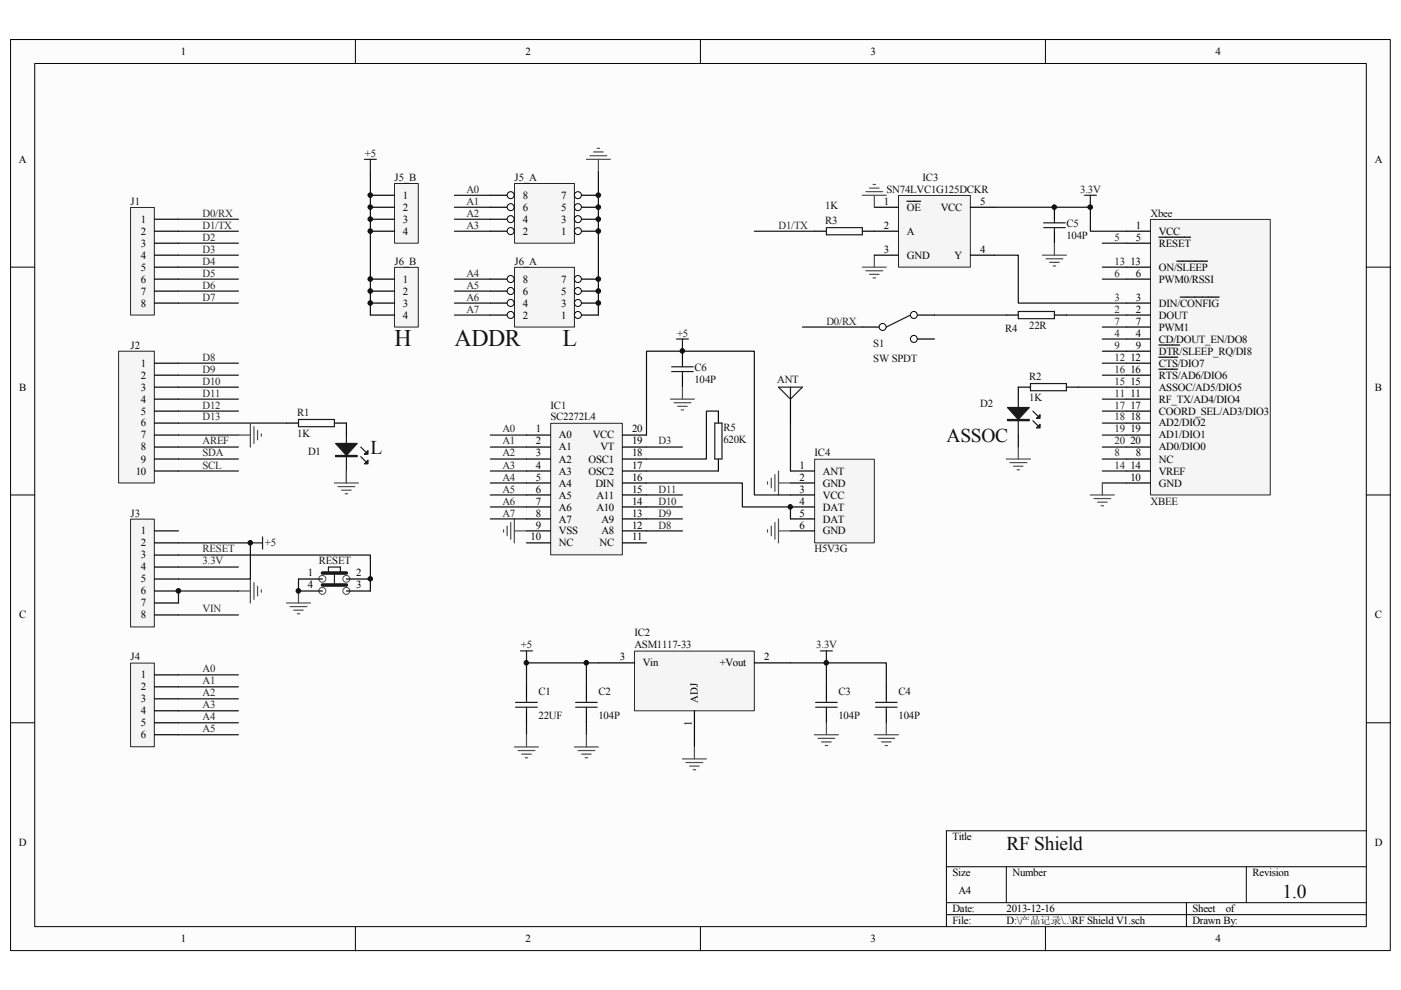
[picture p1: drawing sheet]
<svg xmlns="http://www.w3.org/2000/svg" width="297mm" height="210mm" viewBox="0 0 297 210" stroke-linecap="round" stroke-linejoin="round" font-family="sans-serif">
<path d="M2.3 8.4h292.5v193.1h-292.5z" fill="#fcfcfc"/>
<path d="M2.2 8.4h292.6v193.1h-292.6z" fill="none" stroke="#000" stroke-width=".21"/>
<path d="M7.4 13.5h282.3v183h-282.3z" fill="#fcfcfc"/>
<g fill="none" stroke="#000" stroke-width=".21">
<path d="M7.4 13.5h282.3v183h-282.3zM75.3 8.3v5.1M148.5 8.3v5.1M221.7 8.3v5.1M2.2 56.6h5.1M289.7 56.6h5.1M2.2 104.9h5.1M289.7 104.9h5.1M2.2 153.2h5.1M289.7 153.2h5.1M289.7 176.1h-89v20.4M75.3 196.5v5.1"/>
<path d="M148.5 196.5v5.1M200.7 183.8h89M200.7 191.4h89M200.7 193.9h89M213.4 183.8v7.6M221.7 196.5v5.1M251.5 191.4v5.1M264.2 183.8v7.6"/>
</g>
<path d="M134.6 138.1h25.3v12.6h-25.3z" fill="#f5f5f5"/>
<path d="M134.5 138h25.4v12.7h-25.4z" fill="none" stroke="#262626" stroke-width=".21"/>
<path d="M111.6 145.6v2.6M111.6 150.7v2.5M124.3 145.6v2.6M124.3 150.7v2.5M126.9 140.5h7.6M147.2 150.7v7.7M159.9 140.5h7.7M175.2 145.6v2.6M175.2 150.7v2.5" fill="none" stroke="#000" stroke-width=".25"/>
<path d="M124.3 140.5v5.1M126.9 140.5h-15.3v5.1M175.2 140.5v5.1" fill="none" stroke="#0e0e0e" stroke-width=".25"/>
<g fill="none" stroke="#1c1c1c" stroke-width=".25">
<path d="M110.4 138h2.5M111.6 138v2.5M173.9 138h2.6M175.2 138v2.5M109.3 149.9h4.6M109.3 148.9h4.6M111.6 148.2v.7M111.6 149.9v.8M122 149.9h4.6M122 148.9h4.6M124.3 148.2v.7M124.3 149.9v.8"/>
<path d="M172.9 149.9h4.6M172.9 148.9h4.6M175.2 148.2v.7M175.2 149.9v.8"/>
</g>
<g fill="none" stroke="#4c4c4c" stroke-width=".25">
<path d="M60.7 127.8h5.1M61.5 128.6h3.6M62.3 129.4h2M63 130.1h.5M63.3 125.3v2.5M147.2 158.4v2.5M172.7 155.8h5.1M173.4 156.5h3.6M174.2 157.3h2M175 158.1h.5M175.2 153.2v2.6M144.7 160.9h5.1"/>
<path d="M145.5 161.7h3.5M146.2 162.4h2M147 163.2h.5"/>
</g>
<path d="M244 46.6h25.3v58.3h-25.3z" fill="#f5f5f5"/>
<path d="M243.9 46.5h25.4v58.4h-25.4z" fill="none" stroke="#262626" stroke-width=".21"/>
<g fill="none" stroke="#000" stroke-width=".25">
<path d="M172.7 49h2.5M182.8 49h2.6M238.8 49h5.1M238.8 51.6h5.1M238.8 59.2h5.1M238.8 56.6h5.1M245.7 50.3h6.7M249.5 55.4h6.5M213.4 66.8h2.5M223.6 66.8h2.5M238.8 66.8h5.1M238.8 64.3h5.1"/>
<path d="M238.8 71.9h5.1M238.8 74.5h5.1M238.8 77h5.1M238.8 79.5h5.1M238.8 69.3h5.1M245.7 73.2h4.4M245.7 75.7h4M245.7 78.3h4M250.2 63h8.3M215.9 92.2v2.6M218.5 82.1h-2.6v2.5M226.1 82.1h2.5"/>
<path d="M238.8 82.1h5.1M238.8 84.6h5.1M238.8 87.2h5.1M238.8 89.7h5.1M238.8 92.2h5.1M238.8 94.8h5.1M238.8 99.9h5.1M238.8 97.3h5.1M238.8 102.4h5.1"/>
</g>
<g fill="none" stroke="#0e0e0e" stroke-width=".25">
<path d="M233.7 51.6h5.1M233.7 56.6h5.1M233.7 59.2h5.1M226.1 66.8h12.7M233.7 79.5h5.1M233.7 69.3h5.1M233.7 71.9h5.1M233.7 74.5h5.1M233.7 77h5.1M228.6 82.1h10.2M233.7 84.6h5.1M233.7 87.2h5.1"/>
<path d="M233.7 89.7h5.1M233.7 92.2h5.1M233.7 94.8h5.1M233.7 97.3h5.1M233.7 99.9h5.1M233.7 102.4h5.1"/>
</g>
<path d="M175.2 48.3h7.6v1.5h-7.6zM215.9 66h7.7v1.6h-7.7zM215.9 84.6v7.6M218.5 81.3h7.6v1.5h-7.6zM219 89.2l1 1M219 87.2l1 1" fill="none" stroke="#1c1c1c" stroke-width=".25"/>
<path d="M213.6 86.4h4.6l-2.3 2.5z" fill="#1c1c1c"/>
<path d="M213.6 86.4h4.6l-2.3 2.5zM213.6 88.9h4.6v.3h-4.6zM213.6 89.1h4.6" fill="none" stroke="#1c1c1c" stroke-width=".25"/>
<path d="M220.5 90v.7h-.8z" fill="#1c1c1c"/>
<path d="M220.5 90v.7h-.8z" fill="none" stroke="#1c1c1c" stroke-width=".25"/>
<path d="M220.5 87.9v.8h-.8z" fill="#1c1c1c"/>
<path d="M229.9 41.4h2.5M231.2 41.4v2.5M220.5 87.9v.8h-.8z" fill="none" stroke="#1c1c1c" stroke-width=".25"/>
<g fill="none" stroke="#4c4c4c" stroke-width=".25">
<path d="M182.8 56.6h5.1M183.6 57.4h3.6M184.4 58.2h2M185.1 58.9h.5M185.4 54.1v2.5M213.4 97.3h5.1M214.1 98.1h3.6M214.9 98.8h2M215.6 99.6h.6M215.9 94.8v2.5M231.2 104.9h5.1M231.9 105.7h3.6"/>
<path d="M232.7 106.5h2M233.5 107.2h.5M233.7 102.4v2.5"/>
</g>
<path d="M159.9 49h12.8M198.1 66.8h15.3" fill="none" stroke="#0e0e0e" stroke-width=".25"/>
<path d="M27.7 44h5v22.8h-5z" fill="#f5f5f5"/>
<path d="M27.7 44h5v22.8h-5z" fill="none" stroke="#262626" stroke-width=".21"/>
<path d="M32.8 46.5h5M32.8 49h5M32.8 51.6h5M32.8 54.1h5M32.8 56.6h5M32.8 59.2h5M32.8 61.7h5M32.8 64.3h5" fill="none" stroke="#000" stroke-width=".25"/>
<path d="M25.2 74.5h7.5v27.9h-7.5z" fill="#f5f5f5"/>
<path d="M25.1 74.5h7.6v27.9h-7.6z" fill="none" stroke="#262626" stroke-width=".21"/>
<path d="M32.8 77h5M32.8 79.5h5M32.8 82.1h5M32.8 84.6h5M32.8 87.2h5M32.8 89.7h5M32.8 92.2h5M32.8 94.8h5M32.8 97.3h5M32.8 99.9h5" fill="none" stroke="#000" stroke-width=".25"/>
<path d="M27.7 140.6h5v17.7h-5z" fill="#f5f5f5"/>
<path d="M27.7 140.6h5v17.7h-5z" fill="none" stroke="#262626" stroke-width=".21"/>
<path d="M32.8 143.1h5M32.8 145.6h5M32.8 148.2h5M32.8 150.7h5M32.8 153.2h5M32.8 155.8h5" fill="none" stroke="#000" stroke-width=".25"/>
<path d="M27.7 110.1h5v22.8h-5z" fill="#f5f5f5"/>
<path d="M27.7 110.1h5v22.8h-5z" fill="none" stroke="#262626" stroke-width=".21"/>
<g fill="none" stroke="#000" stroke-width=".25">
<path d="M32.8 112.6h5M32.8 115.1h5M32.8 117.7h5M32.8 120.2h5M32.8 122.8h5M32.8 125.3h5M32.8 127.8h5M32.8 130.4h5M63.3 122.8h5.1M63.3 125.3h5.1M73.4 122.8h5.1M73.4 125.3h5.1"/>
<path d="M187.9 145.6v2.6M187.9 150.7v2.5"/>
</g>
<g fill="none" stroke="#0e0e0e" stroke-width=".25">
<path d="M37.8 46.5h12.7M37.8 49h12.7M37.8 51.6h12.7M37.8 54.1h12.7M37.8 56.6h12.7M37.8 59.2h12.7M37.8 61.7h12.7M37.8 64.3h12.7M37.8 77h12.7M37.8 79.5h12.7M37.8 82.1h12.7M37.8 84.6h12.7"/>
<path d="M37.8 87.2h12.7M37.8 89.7h22.9M37.8 92.2h12.7M37.8 97.3h12.7M37.8 99.9h12.7M37.8 120.2h12.7M37.8 130.4h12.7M63.3 122.8v2.5M37.8 143.1h12.7M37.8 145.6h12.7M37.8 148.2h12.7M37.8 150.7h12.7"/>
<path d="M37.8 153.2h12.7M37.8 155.8h12.7M111.6 153.2v2.6M124.3 153.2v2.6M167.6 140.5h20.3v5.1"/>
</g>
<path d="M53.1 115.1h2.6M55.7 113.8v2.6M69.6 121.5v-1.3h2.6v1.3M70.9 121.5v2.5M185.6 149.9h4.6M185.6 148.9h4.6M187.9 148.2v.7M187.9 149.9v.8" fill="none" stroke="#1c1c1c" stroke-width=".25"/>
<g fill="none" stroke="#4c4c4c" stroke-width=".25">
<path d="M50.5 92.2h2.6M53.1 89.7v5.1M53.8 90.5v3.5M54.6 91.2v2.1M55.4 92v.5M50.5 125.3h2.6M53.1 122.8v5M53.8 123.5v3.6M54.6 124.3v2M55.4 125.1v.5M109 158.4h5.2M109.9 159.1h3.5"/>
<path d="M110.6 159.9h2M111.6 155.8v2.6M121.8 158.4h5.1M122.6 159.1h3.5M123.3 159.9h2M124.3 155.8v2.6M185.4 155.8h5.1M186.1 156.5h3.6M186.9 157.3h2M187.7 158.1h.5M187.9 153.2v2.6M111.4 160.7h.5"/>
<path d="M124.1 160.7h.5"/>
</g>
<g fill="none" stroke="#4c4c4c" stroke-width=".21">
<circle cx="68.3" cy="125.3" r=".74"/>
<circle cx="68.3" cy="122.7" r=".74"/>
<circle cx="73.4" cy="125.3" r=".74"/>
<circle cx="73.4" cy="122.7" r=".73"/>
</g>
<path d="M68.4 121.5h5M68.4 124h5" fill="none" stroke="#1c1c1c" stroke-width=".76"/>
<path d="M190.5 41.5h15.2v15.1h-15.2z" fill="#f5f5f5"/>
<path d="M190.5 41.4h15.2v15.2h-15.2z" fill="none" stroke="#262626" stroke-width=".21"/>
<path d="M185.4 43.9h5.1M185.4 49h5.1M185.4 54.1h5.1M192.3 42.7h2.9M205.7 43.9h5.1M205.7 54.1h5.1M223.6 43.9v2.6M223.6 49v2.6M60.7 89.7h2.6M70.9 89.7h2.5v2.5M73.4 99.9v2.5" fill="none" stroke="#000" stroke-width=".25"/>
<path d="M184.4 39.9h2M185.1 39.1h.5M182.8 41.4h5.1M183.6 40.6h3.6M185.4 41.4v2.5M221 54.1h5.1M221.8 54.9h3.5M222.5 55.6h2.1M223.3 56.4h.5M223.6 51.6v2.5" fill="none" stroke="#4c4c4c" stroke-width=".25"/>
<path d="M221.3 48.3h4.5M221.3 47.2h4.5M223.6 46.5v.7M223.6 48.3v.7M63.3 88.9h7.6v1.6h-7.6zM73.4 92.2v7.7M76.5 96.8l1 1M76.5 94.8l1 1" fill="none" stroke="#1c1c1c" stroke-width=".25"/>
<path d="M210.8 43.9h20.4v5.1h7.6M210.8 54.1h5.1v10.2h22.9M37.8 94.8h12.7M37.8 115.1h15.3v7.7h-15.3M37.8 117.7h40.7v7.6M50.5 125.3h-12.7v2.5" fill="none" stroke="#0e0e0e" stroke-width=".25"/>
<path d="M71.2 94h4.5l-2.3 2.6z" fill="#1c1c1c"/>
<path d="M71.2 94h4.5l-2.3 2.6zM71.2 96.6h4.5v.2h-4.5zM71.2 96.7h4.5" fill="none" stroke="#1c1c1c" stroke-width=".25"/>
<path d="M78 97.6v.7h-.7z" fill="#1c1c1c"/>
<path d="M78 97.6v.7h-.7z" fill="none" stroke="#1c1c1c" stroke-width=".25"/>
<path d="M78 95.5v.8h-.7z" fill="#1c1c1c"/>
<path d="M78 95.5v.8h-.7z" fill="none" stroke="#1c1c1c" stroke-width=".25"/>
<path d="M73.4 99.9v2.5M70.9 102.4h5.1M71.7 103.2h3.5M72.4 103.9h2.1M73.2 104.7h.5" fill="none" stroke="#4c4c4c" stroke-width=".25"/>
<path d="M116.8 89.8h15.1v27.8h-15.1z" fill="#f5f5f5"/>
<path d="M116.8 89.7h15.1v27.9h-15.1z" fill="none" stroke="#262626" stroke-width=".21"/>
<g fill="none" stroke="#000" stroke-width=".25">
<path d="M111.6 92.2h5.1M111.6 94.8h5.1M111.6 97.3h5.1M111.6 99.9h5.1M131.9 92.2h5.2M131.9 94.8h5.2M131.9 97.3h5.2M131.9 99.9h5.2M111.6 102.4h5.1M111.6 104.9h5.1M111.6 107.5h5.1M111.6 110h5.1"/>
<path d="M111.6 112.6h5.1M111.6 115.1h5.1M131.9 102.4h5.2M131.9 104.9h5.2M131.9 107.5h5.2M131.9 110h5.2M131.9 112.6h5.2M131.9 115.1h5.2"/>
</g>
<path d="M172.8 97.4h12.6v17.7h-12.6z" fill="#f5f5f5"/>
<path d="M172.7 97.4h12.7v17.7h-12.7z" fill="none" stroke="#262626" stroke-width=".21"/>
<path d="M152.3 87.2v2.5M152.3 97.3v2.6M167.6 99.9h5.1M167.6 84.6v5.1M167.6 102.4h5.1M167.6 104.9h5.1M167.6 107.5h5.1M167.6 110h5.1M167.6 112.6h5.1" fill="none" stroke="#000" stroke-width=".25"/>
<path d="M137.1 92.2v-17.7h22.8v30.4h7.7M137.1 99.9h15.2M137.1 94.8h7.6M152.3 87.2h-2.5v10.1h-12.7M167.6 89.7v10.2M137.1 102.4h20.3v5.1h10.2v2.5M137.1 104.9h7.6M137.1 107.5h7.6M137.1 110h7.6M137.1 112.6h7.6" fill="none" stroke="#0e0e0e" stroke-width=".25"/>
<path d="M143.4 71.9h2.6M144.7 71.9v2.6M151.5 89.7h1.6v7.6h-1.6zM165.1 82.1h5l-2.5 2.5zM167.6 82.1v2.5" fill="none" stroke="#1c1c1c" stroke-width=".25"/>
<g fill="none" stroke="#4c4c4c" stroke-width=".25">
<path d="M165.1 99.9v5M106.8 112.3v.5M107.5 111.5v2.1M108.3 110.8v3.5M109 112.6h2.6M109 110v5.1M162.7 102.2v.5M162.7 112.3v.5M163.5 101.4v2M163.5 111.5v2.1M164.3 100.6v3.6M164.3 110.8v3.5"/>
<path d="M165.1 110v5.1M165.1 102.4h2.5M165.1 112.6h2.5"/>
</g>
<path d="M109.1 56.7h12.7v12.6h-12.7z" fill="#f5f5f5"/>
<path d="M109.1 56.7h12.7v12.6h-12.7z" fill="none" stroke="#262626" stroke-width=".21"/>
<path d="M121.8 66.8h5.1" fill="none" stroke="#000" stroke-width=".25"/>
<circle cx="122.5" cy="66.8" r=".74" fill="#fcfcfc"/>
<circle cx="122.5" cy="66.8" r=".74" fill="none" stroke="#000" stroke-width=".21"/>
<path d="M104 66.8h5" fill="none" stroke="#000" stroke-width=".25"/>
<circle cx="108.3" cy="66.8" r=".74" fill="#fcfcfc"/>
<circle cx="108.3" cy="66.8" r=".74" fill="none" stroke="#000" stroke-width=".21"/>
<path d="M121.8 64.3h5.1" fill="none" stroke="#000" stroke-width=".25"/>
<circle cx="122.5" cy="64.2" r=".74" fill="#fcfcfc"/>
<circle cx="122.5" cy="64.2" r=".74" fill="none" stroke="#000" stroke-width=".21"/>
<path d="M104 64.3h5" fill="none" stroke="#000" stroke-width=".25"/>
<circle cx="108.3" cy="64.2" r=".74" fill="#fcfcfc"/>
<circle cx="108.3" cy="64.2" r=".74" fill="none" stroke="#000" stroke-width=".21"/>
<path d="M121.8 61.7h5.1" fill="none" stroke="#000" stroke-width=".25"/>
<circle cx="122.5" cy="61.7" r=".74" fill="#fcfcfc"/>
<circle cx="122.5" cy="61.7" r=".74" fill="none" stroke="#000" stroke-width=".21"/>
<path d="M104 61.7h5" fill="none" stroke="#000" stroke-width=".25"/>
<circle cx="108.3" cy="61.7" r=".74" fill="#fcfcfc"/>
<circle cx="108.3" cy="61.7" r=".74" fill="none" stroke="#000" stroke-width=".21"/>
<path d="M121.8 59.2h5.1" fill="none" stroke="#000" stroke-width=".25"/>
<circle cx="122.5" cy="59.2" r=".74" fill="#fcfcfc"/>
<circle cx="122.5" cy="59.2" r=".74" fill="none" stroke="#000" stroke-width=".21"/>
<path d="M104 59.2h5" fill="none" stroke="#000" stroke-width=".25"/>
<circle cx="108.3" cy="59.2" r=".74" fill="#fcfcfc"/>
<circle cx="108.3" cy="59.2" r=".74" fill="none" stroke="#000" stroke-width=".21"/>
<path d="M83.7 56.7h5v12.6h-5z" fill="#f5f5f5"/>
<path d="M83.6 56.7h5.1v12.6h-5.1z" fill="none" stroke="#262626" stroke-width=".21"/>
<path d="M78.5 59.2h5.1M78.5 61.7h5.1M78.5 64.3h5.1M78.5 66.8h5.1" fill="none" stroke="#000" stroke-width=".25"/>
<path d="M109.1 38.9h12.7v12.7h-12.7z" fill="#f5f5f5"/>
<path d="M109.1 38.9h12.7v12.7h-12.7z" fill="none" stroke="#262626" stroke-width=".21"/>
<path d="M121.8 49h5.1" fill="none" stroke="#000" stroke-width=".25"/>
<circle cx="122.5" cy="49" r=".74" fill="#fcfcfc"/>
<circle cx="122.5" cy="49" r=".74" fill="none" stroke="#000" stroke-width=".21"/>
<path d="M104 49h5" fill="none" stroke="#000" stroke-width=".25"/>
<circle cx="108.3" cy="49" r=".74" fill="#fcfcfc"/>
<circle cx="108.3" cy="49" r=".74" fill="none" stroke="#000" stroke-width=".21"/>
<path d="M121.8 46.5h5.1" fill="none" stroke="#000" stroke-width=".25"/>
<circle cx="122.5" cy="46.5" r=".74" fill="#fcfcfc"/>
<circle cx="122.5" cy="46.5" r=".74" fill="none" stroke="#000" stroke-width=".21"/>
<path d="M104 46.5h5" fill="none" stroke="#000" stroke-width=".25"/>
<circle cx="108.3" cy="46.5" r=".74" fill="#fcfcfc"/>
<circle cx="108.3" cy="46.5" r=".74" fill="none" stroke="#000" stroke-width=".21"/>
<path d="M121.8 43.9h5.1" fill="none" stroke="#000" stroke-width=".25"/>
<circle cx="122.5" cy="43.9" r=".74" fill="#fcfcfc"/>
<circle cx="122.5" cy="43.9" r=".74" fill="none" stroke="#000" stroke-width=".21"/>
<path d="M104 43.9h5" fill="none" stroke="#000" stroke-width=".25"/>
<circle cx="108.3" cy="43.9" r=".74" fill="#fcfcfc"/>
<circle cx="108.3" cy="43.9" r=".74" fill="none" stroke="#000" stroke-width=".21"/>
<path d="M121.8 41.4h5.1" fill="none" stroke="#000" stroke-width=".25"/>
<circle cx="122.5" cy="41.4" r=".74" fill="#fcfcfc"/>
<circle cx="122.5" cy="41.4" r=".74" fill="none" stroke="#000" stroke-width=".21"/>
<path d="M104 41.4h5" fill="none" stroke="#000" stroke-width=".25"/>
<circle cx="108.3" cy="41.4" r=".74" fill="#fcfcfc"/>
<circle cx="108.3" cy="41.4" r=".74" fill="none" stroke="#000" stroke-width=".21"/>
<path d="M83.7 38.9h5v12.7h-5z" fill="#f5f5f5"/>
<path d="M83.6 38.9h5.1v12.7h-5.1z" fill="none" stroke="#262626" stroke-width=".21"/>
<path d="M78.5 41.4h5.1M78.5 43.9h5.1M78.5 46.5h5.1M78.5 49h5.1M144.7 74.5v2.5M144.7 79.5v2.6M182.8 69.3h5.1" fill="none" stroke="#000" stroke-width=".25"/>
<g fill="none" stroke="#0e0e0e" stroke-width=".25">
<path d="M78.5 36.3v30.5M126.9 36.3v30.5M96.3 41.4h7.7M96.3 43.9h7.7M96.3 46.5h7.7M96.3 49h7.7M96.3 59.2h7.7M96.3 61.7h7.7M96.3 64.3h7.7M96.3 66.8h7.7M104 92.2h7.6M104 94.8h7.6"/>
<path d="M104 97.3h7.6M104 99.9h7.6M104 102.4h7.6M104 104.9h7.6M104 107.5h7.6M104 110h7.6"/>
</g>
<path d="M124.3 33.8h5.1M125.1 33h3.5M125.9 32.2h2M126.6 31.5h.5M126.9 33.8v2.5M142.2 84.6h5M142.9 85.4h3.6M143.7 86.1h2M144.4 86.9h.5M144.7 82.1v2.5" fill="none" stroke="#4c4c4c" stroke-width=".25"/>
<path d="M77.3 33.8h2.5M78.5 33.8v2.5M142.4 78.8h4.6M142.4 77.8h4.6M144.7 77v.8M144.7 78.8v.7" fill="none" stroke="#1c1c1c" stroke-width=".25"/>
<circle cx="187.1" cy="69.3" r=".74" fill="#fcfcfc"/>
<circle cx="187.1" cy="69.3" r=".74" fill="none" stroke="#000" stroke-width=".21"/>
<path d="M193 66.8h5.1" fill="none" stroke="#000" stroke-width=".25"/>
<circle cx="193.7" cy="66.8" r=".73" fill="#fcfcfc"/>
<circle cx="193.7" cy="66.8" r=".73" fill="none" stroke="#000" stroke-width=".21"/>
<path d="M193 71.9h5.1" fill="none" stroke="#000" stroke-width=".25"/>
<circle cx="193.7" cy="71.9" r=".73" fill="#fcfcfc"/>
<circle cx="193.7" cy="71.9" r=".73" fill="none" stroke="#000" stroke-width=".21"/>
<path d="M193 66.8l-5.1 2.5" fill="none" stroke="#1c1c1c" stroke-width=".25"/>
<path d="M170.1 69.3h12.7" fill="none" stroke="#0e0e0e" stroke-width=".25"/>
<circle cx="37.8" cy="125.3" r=".49" fill="#0e0e0e"/>
<circle cx="37.8" cy="125.3" r=".49" fill="none" stroke="#0e0e0e" stroke-width=".21"/>
<circle cx="53.1" cy="115.1" r=".48" fill="#0e0e0e"/>
<circle cx="53.1" cy="115.1" r=".48" fill="none" stroke="#0e0e0e" stroke-width=".21"/>
<circle cx="63.3" cy="125.3" r=".49" fill="#0e0e0e"/>
<circle cx="63.3" cy="125.3" r=".49" fill="none" stroke="#0e0e0e" stroke-width=".21"/>
<circle cx="78.5" cy="122.7" r=".48" fill="#0e0e0e"/>
<circle cx="78.5" cy="122.7" r=".48" fill="none" stroke="#0e0e0e" stroke-width=".21"/>
<circle cx="78.5" cy="64.2" r=".49" fill="#0e0e0e"/>
<circle cx="78.5" cy="64.2" r=".49" fill="none" stroke="#0e0e0e" stroke-width=".21"/>
<circle cx="78.5" cy="61.7" r=".49" fill="#0e0e0e"/>
<circle cx="78.5" cy="61.7" r=".49" fill="none" stroke="#0e0e0e" stroke-width=".21"/>
<circle cx="78.5" cy="59.2" r=".49" fill="#0e0e0e"/>
<circle cx="78.5" cy="59.2" r=".49" fill="none" stroke="#0e0e0e" stroke-width=".21"/>
<circle cx="78.5" cy="49" r=".49" fill="#0e0e0e"/>
<circle cx="78.5" cy="49" r=".49" fill="none" stroke="#0e0e0e" stroke-width=".21"/>
<circle cx="78.5" cy="46.5" r=".49" fill="#0e0e0e"/>
<circle cx="78.5" cy="46.5" r=".49" fill="none" stroke="#0e0e0e" stroke-width=".21"/>
<circle cx="78.5" cy="43.9" r=".48" fill="#0e0e0e"/>
<circle cx="78.5" cy="43.9" r=".48" fill="none" stroke="#0e0e0e" stroke-width=".21"/>
<circle cx="78.5" cy="41.4" r=".48" fill="#0e0e0e"/>
<circle cx="78.5" cy="41.4" r=".48" fill="none" stroke="#0e0e0e" stroke-width=".21"/>
<circle cx="111.6" cy="140.5" r=".48" fill="#0e0e0e"/>
<circle cx="111.6" cy="140.5" r=".48" fill="none" stroke="#0e0e0e" stroke-width=".21"/>
<circle cx="124.3" cy="140.5" r=".49" fill="#0e0e0e"/>
<circle cx="124.3" cy="140.5" r=".49" fill="none" stroke="#0e0e0e" stroke-width=".21"/>
<circle cx="126.8" cy="64.2" r=".49" fill="#0e0e0e"/>
<circle cx="126.8" cy="64.2" r=".49" fill="none" stroke="#0e0e0e" stroke-width=".21"/>
<circle cx="126.8" cy="61.7" r=".49" fill="#0e0e0e"/>
<circle cx="126.8" cy="61.7" r=".49" fill="none" stroke="#0e0e0e" stroke-width=".21"/>
<circle cx="126.8" cy="59.2" r=".49" fill="#0e0e0e"/>
<circle cx="126.8" cy="59.2" r=".49" fill="none" stroke="#0e0e0e" stroke-width=".21"/>
<circle cx="126.8" cy="49" r=".49" fill="#0e0e0e"/>
<circle cx="126.8" cy="49" r=".49" fill="none" stroke="#0e0e0e" stroke-width=".21"/>
<circle cx="126.8" cy="46.5" r=".49" fill="#0e0e0e"/>
<circle cx="126.8" cy="46.5" r=".49" fill="none" stroke="#0e0e0e" stroke-width=".21"/>
<circle cx="126.9" cy="43.9" r=".48" fill="#0e0e0e"/>
<circle cx="126.9" cy="43.9" r=".48" fill="none" stroke="#0e0e0e" stroke-width=".21"/>
<circle cx="126.9" cy="41.4" r=".48" fill="#0e0e0e"/>
<circle cx="126.9" cy="41.4" r=".48" fill="none" stroke="#0e0e0e" stroke-width=".21"/>
<circle cx="144.7" cy="74.4" r=".49" fill="#0e0e0e"/>
<circle cx="144.7" cy="74.4" r=".49" fill="none" stroke="#0e0e0e" stroke-width=".21"/>
<circle cx="167.5" cy="107.5" r=".48" fill="#0e0e0e"/>
<circle cx="167.5" cy="107.5" r=".48" fill="none" stroke="#0e0e0e" stroke-width=".21"/>
<circle cx="175.2" cy="140.5" r=".49" fill="#0e0e0e"/>
<circle cx="175.2" cy="140.5" r=".49" fill="none" stroke="#0e0e0e" stroke-width=".21"/>
<circle cx="223.5" cy="43.9" r=".49" fill="#0e0e0e"/>
<circle cx="223.5" cy="43.9" r=".49" fill="none" stroke="#0e0e0e" stroke-width=".21"/>
<circle cx="231.2" cy="43.9" r=".49" fill="#0e0e0e"/>
<circle cx="231.2" cy="43.9" r=".49" fill="none" stroke="#0e0e0e" stroke-width=".21"/>
<g font-size="5.1" fill="#151515">
<text x="83.6" y="73.3">H</text>
<text x="96.4" y="73.3">ADDR</text>
<text x="119.2" y="73.3">L</text>
</g>
<g font-size="4.1" fill="#0e0e0e">
<text x="200.7" y="93.8">ASSOC</text>
<text x="78.6" y="96.4">L</text>
<text x="213.4" y="180.3">RF Shield</text>
<text x="271.9" y="190.5">1.0</text>
</g>
<g font-size="2.3">
<text x="38.3" y="11.6">1</text>
<text x="111.4" y="11.6">2</text>
<text x="184.6" y="11.6">3</text>
<text x="257.7" y="11.6">4</text>
<text x="4" y="34.5">A</text>
<text x="291.5" y="34.5">A</text>
<text x="29.9" y="47.2">1</text>
<text x="85.4" y="42.1">1</text>
<text x="85.4" y="44.7">2</text>
<text x="85.4" y="47.2">3</text>
<text x="110.9" y="47.2">4</text>
<text x="110.9" y="44.7">6</text>
<text x="110.9" y="42.1">8</text>
<text x="119" y="47.2">3</text>
<text x="119" y="44.7">5</text>
<text x="119" y="42.1">7</text>
<text x="187.4" y="43.4">1</text>
<text x="192.3" y="44.7">OE</text>
<text x="199.5" y="44.7">VCC</text>
<text x="207.8" y="43.4">5</text>
<text x="29.9" y="49.7">2</text>
<text x="29.9" y="52.3">3</text>
<text x="85.4" y="49.7">4</text>
<text x="110.9" y="49.7">2</text>
<text x="119" y="49.7">1</text>
<text x="187.4" y="48.5">2</text>
<text x="187.4" y="53.6">3</text>
<text x="192.3" y="49.7">A</text>
<text x="207.8" y="53.6">4</text>
<text x="240.8" y="48.5">1</text>
<text x="240.8" y="51">5</text>
<text x="245.7" y="49.7">VCC</text>
<text x="245.7" y="52.3">RESET</text>
<text x="29.9" y="54.8">4</text>
<text x="29.9" y="57.4">5</text>
<text x="29.9" y="59.9">6</text>
<text x="85.4" y="59.9">1</text>
<text x="110.9" y="59.9">8</text>
<text x="119" y="59.9">7</text>
<text x="192.3" y="54.8">GND</text>
<text x="202.4" y="54.8">Y</text>
<text x="239.7" y="56.1">13</text>
<text x="240.8" y="58.7">6</text>
<text x="245.7" y="59.9">PWM0/RSSI</text>
<text x="245.7" y="57.4">ON/SLEEP</text>
<text x="29.9" y="62.5">7</text>
<text x="29.9" y="65">8</text>
<text x="85.4" y="62.5">2</text>
<text x="85.4" y="65">3</text>
<text x="110.9" y="65">4</text>
<text x="110.9" y="62.5">6</text>
<text x="119" y="65">3</text>
<text x="119" y="62.5">5</text>
<text x="240.8" y="63.8">3</text>
<text x="245.7" y="65">DIN/CONFIG</text>
<text x="85.4" y="67.6">4</text>
<text x="110.9" y="67.6">2</text>
<text x="119" y="67.6">1</text>
<text x="240.8" y="66.3">2</text>
<text x="240.8" y="71.4">4</text>
<text x="240.8" y="68.8">7</text>
<text x="245.7" y="67.6">DOUT</text>
<text x="245.7" y="70.1">PWM1</text>
<text x="29.9" y="77.7">1</text>
<text x="239.7" y="76.5">12</text>
<text x="240.8" y="73.9">9</text>
<text x="245.7" y="72.6">CD/DOUT_EN/DO8</text>
<text x="245.7" y="75.2">DTR/SLEEP_RQ/DI8</text>
<text x="245.7" y="77.7">CTS/DIO7</text>
<text x="4.1" y="82.8">B</text>
<text x="29.9" y="80.3">2</text>
<text x="29.9" y="82.8">3</text>
<text x="239.7" y="79">16</text>
<text x="239.7" y="81.5">15</text>
<text x="245.7" y="80.3">RTS/AD6/DIO6</text>
<text x="245.7" y="82.8">ASSOC/AD5/DIO5</text>
<text x="291.5" y="82.8">B</text>
<text x="29.9" y="85.3">4</text>
<text x="29.9" y="87.9">5</text>
<text x="239.7" y="84.1">11</text>
<text x="239.7" y="86.6">17</text>
<text x="239.7" y="89.2">18</text>
<text x="245.7" y="85.3">RF_TX/AD4/DIO4</text>
<text x="245.7" y="87.9">COORD_SEL/AD3/DIO3</text>
<text x="29.9" y="90.4">6</text>
<text x="29.9" y="93">7</text>
<text x="29.9" y="95.5">8</text>
<text x="113.6" y="91.7">1</text>
<text x="113.6" y="94.2">2</text>
<text x="118.5" y="93">A0</text>
<text x="118.5" y="95.5">A1</text>
<text x="125.7" y="93">VCC</text>
<text x="127.3" y="95.5">VT</text>
<text x="134" y="94.2">19</text>
<text x="134" y="91.7">20</text>
<text x="239.7" y="91.7">19</text>
<text x="239.7" y="94.2">20</text>
<text x="245.7" y="90.4">AD2/DIO2</text>
<text x="245.7" y="93">AD1/DIO1</text>
<text x="245.7" y="95.5">AD0/DIO0</text>
<text x="28.8" y="100.6">10</text>
<text x="29.9" y="98.1">9</text>
<text x="113.6" y="96.8">3</text>
<text x="113.6" y="99.4">4</text>
<text x="113.6" y="101.9">5</text>
<text x="118.5" y="98.1">A2</text>
<text x="118.5" y="100.6">A3</text>
<text x="124.8" y="100.6">OSC2</text>
<text x="124.8" y="98.1">OSC1</text>
<text x="134" y="101.9">16</text>
<text x="134" y="99.4">17</text>
<text x="134" y="96.8">18</text>
<text x="169.5" y="99.4">1</text>
<text x="169.5" y="101.9">2</text>
<text x="174.5" y="100.6">ANT</text>
<text x="239.7" y="99.4">14</text>
<text x="239.7" y="101.9">10</text>
<text x="240.8" y="96.8">8</text>
<text x="245.7" y="98.1">NC</text>
<text x="245.7" y="100.6">VREF</text>
<text x="113.6" y="104.4">6</text>
<text x="113.6" y="107">7</text>
<text x="118.5" y="103.2">A4</text>
<text x="118.5" y="105.7">A5</text>
<text x="126.3" y="103.2">DIN</text>
<text x="126.4" y="105.7">A11</text>
<text x="134" y="107">14</text>
<text x="134" y="104.4">15</text>
<text x="169.5" y="104.4">3</text>
<text x="169.5" y="107">4</text>
<text x="174.5" y="103.2">GND</text>
<text x="174.5" y="105.7">VCC</text>
<text x="245.7" y="103.2">GND</text>
<text x="29.9" y="113.3">1</text>
<text x="113.6" y="109.5">8</text>
<text x="113.6" y="112.1">9</text>
<text x="118.5" y="108.2">A6</text>
<text x="118.5" y="110.8">A7</text>
<text x="118.5" y="113.3">VSS</text>
<text x="126.4" y="108.2">A10</text>
<text x="127.5" y="113.3">A8</text>
<text x="127.5" y="110.8">A9</text>
<text x="134" y="112.1">12</text>
<text x="134" y="109.5">13</text>
<text x="169.5" y="109.5">5</text>
<text x="169.5" y="112.1">6</text>
<text x="174.5" y="108.2">DAT</text>
<text x="174.5" y="110.8">DAT</text>
<text x="174.5" y="113.3">GND</text>
<text x="29.9" y="115.9">2</text>
<text x="29.9" y="118.4">3</text>
<text x="112.5" y="114.6">10</text>
<text x="118.5" y="115.9">NC</text>
<text x="127.1" y="115.9">NC</text>
<text x="134" y="114.6">11</text>
<text x="29.9" y="120.9">4</text>
<text x="29.9" y="123.5">5</text>
<text x="65.3" y="124.8">4</text>
<text x="65.3" y="122.2">1</text>
<text x="75.5" y="122.2">2</text>
<text x="75.5" y="124.8">3</text>
<text x="4.1" y="131.1">C</text>
<text x="29.9" y="126">6</text>
<text x="29.9" y="128.6">7</text>
<text x="29.9" y="131.1">8</text>
<text x="291.5" y="131.1">C</text>
<text x="29.9" y="143.8">1</text>
<text x="131.4" y="140">3</text>
<text x="136.3" y="141.3">Vin</text>
<text x="152.6" y="141.3">+Vout</text>
<text x="162" y="140">2</text>
<text x="29.9" y="146.4">2</text>
<text x="29.9" y="148.9">3</text>
<text x="148" y="149" transform="rotate(-90 148 149)">ADJ</text>
<text x="29.9" y="151.5">4</text>
<text x="29.9" y="154">5</text>
<text x="146.7" y="153.9" transform="rotate(-90 146.7 153.9)">1</text>
<text x="29.9" y="156.5">6</text>
<text x="4" y="179.4">D</text>
<text x="201.9" y="178.1">Title</text>
<text x="291.5" y="179.4">D</text>
<text x="201.9" y="185.8">Size</text>
<text x="214.7" y="185.8">Number</text>
<text x="265.6" y="185.8">Revision</text>
<text x="203.2" y="189.6">A4</text>
<text x="201.9" y="193.4">Date:</text>
<text x="201.9" y="196">File:</text>
<text x="213.4" y="193.4">2013-12-16</text>
<text x="213.4" y="196">D:\产产产产\..\RF Shield V1.sch</text>
<text x="252.8" y="196">Drawn By:</text>
<text x="252.8" y="193.4">Sheet</text>
<text x="259.9" y="193.4">of</text>
<text x="38.3" y="199.8">1</text>
<text x="111.4" y="199.8">2</text>
<text x="184.6" y="199.8">3</text>
<text x="257.7" y="199.8">4</text>
</g>
<g font-size="2.3" fill="#1c1c1c">
<text x="77.4" y="33.2">+5</text>
<text x="229" y="40.9">3.3V</text>
<text x="143.5" y="71.4">+5</text>
<text x="56.2" y="115.9">+5</text>
<text x="110.4" y="137.5">+5</text>
<text x="173.1" y="137.5">3.3V</text>
</g>
<g font-size="2.3" fill="#0e0e0e">
<text x="83.6" y="38.3">J5_B</text>
<text x="109.1" y="38.3">J5_A</text>
<text x="188" y="40.9">SN74LVC1G125DCKR</text>
<text x="195.6" y="38.3">IC3</text>
<text x="27.7" y="43.4">J1</text>
<text x="175" y="47.5">R3</text>
<text x="175" y="44.4">1K</text>
<text x="243.9" y="45.9">Xbee</text>
<text x="226.1" y="48.2">C5</text>
<text x="226.1" y="50.8">104P</text>
<text x="83.6" y="56.1">J6_B</text>
<text x="109.1" y="56.1">J6_A</text>
<text x="213.1" y="70.4">R4</text>
<text x="218.2" y="69.8">22R</text>
<text x="27.7" y="73.9">J2</text>
<text x="185.2" y="73.7">S1</text>
<text x="185.2" y="76.7">SW SPDT</text>
<text x="147.2" y="78.7">C6</text>
<text x="147.2" y="81.3">104P</text>
<text x="164.8" y="81.3">ANT</text>
<text x="218.2" y="80.5">R2</text>
<text x="63" y="88.1">R1</text>
<text x="116.7" y="86.6">IC1</text>
<text x="116.7" y="89.2">SC2272L4</text>
<text x="207.8" y="86.4">D2</text>
<text x="218.2" y="85.1">1K</text>
<text x="63" y="92.7">1K</text>
<text x="153.4" y="91.4">R5</text>
<text x="153.4" y="94">620K</text>
<text x="65.3" y="96.5">D1</text>
<text x="172.7" y="96.8">IC4</text>
<text x="243.9" y="107">XBEE</text>
<text x="27.7" y="109.5">J3</text>
<text x="67.6" y="119.7">RESET</text>
<text x="172.7" y="117.1">H5V3G</text>
<text x="134.5" y="134.9">IC2</text>
<text x="134.5" y="137.5">ASM1117-33</text>
<text x="27.7" y="140">J4</text>
<text x="114.2" y="147.4">C1</text>
<text x="126.9" y="147.4">C2</text>
<text x="177.8" y="147.4">C3</text>
<text x="190.5" y="147.4">C4</text>
<text x="114.2" y="152.5">22UF</text>
<text x="126.9" y="152.5">104P</text>
<text x="177.8" y="152.5">104P</text>
<text x="190.5" y="152.5">104P</text>
</g>
<g font-size="2.3" fill="#262626">
<text x="98.9" y="40.9">A0</text>
<text x="43" y="45.9">D0/RX</text>
<text x="98.9" y="43.4">A1</text>
<text x="98.9" y="45.9">A2</text>
<text x="43" y="48.5">D1/TX</text>
<text x="43" y="51">D2</text>
<text x="43" y="53.6">D3</text>
<text x="98.9" y="48.5">A3</text>
<text x="165.1" y="48.5">D1/TX</text>
<text x="236.3" y="51">5</text>
<text x="43" y="56.1">D4</text>
<text x="43" y="58.7">D5</text>
<text x="98.9" y="58.7">A4</text>
<text x="236.3" y="58.7">6</text>
<text x="236.3" y="56.1">13</text>
<text x="43" y="61.2">D6</text>
<text x="43" y="63.8">D7</text>
<text x="98.9" y="61.2">A5</text>
<text x="98.9" y="63.8">A6</text>
<text x="236.3" y="63.8">3</text>
<text x="98.9" y="66.3">A7</text>
<text x="175.2" y="68.8">D0/RX</text>
<text x="236.3" y="66.3">2</text>
<text x="236.3" y="71.4">4</text>
<text x="236.3" y="68.8">7</text>
<text x="43" y="76.5">D8</text>
<text x="236.3" y="73.9">9</text>
<text x="236.3" y="76.5">12</text>
<text x="43" y="79">D9</text>
<text x="43" y="81.5">D10</text>
<text x="236.3" y="81.5">15</text>
<text x="236.3" y="79">16</text>
<text x="43" y="84.1">D11</text>
<text x="43" y="86.6">D12</text>
<text x="43" y="89.2">D13</text>
<text x="236.3" y="84.1">11</text>
<text x="236.3" y="86.6">17</text>
<text x="236.3" y="89.2">18</text>
<text x="43" y="94.2">AREF</text>
<text x="106.5" y="91.7">A0</text>
<text x="106.5" y="94.2">A1</text>
<text x="139.6" y="94.2">D3</text>
<text x="236.3" y="91.7">19</text>
<text x="236.3" y="94.2">20</text>
<text x="43" y="96.8">SDA</text>
<text x="43" y="99.4">SCL</text>
<text x="106.5" y="96.8">A2</text>
<text x="106.5" y="99.4">A3</text>
<text x="106.5" y="101.9">A4</text>
<text x="236.3" y="96.8">8</text>
<text x="236.3" y="99.4">14</text>
<text x="106.5" y="104.4">A5</text>
<text x="106.5" y="107">A6</text>
<text x="139.6" y="107">D10</text>
<text x="139.6" y="104.4">D11</text>
<text x="106.5" y="109.5">A7</text>
<text x="139.6" y="112.1">D8</text>
<text x="139.6" y="109.5">D9</text>
<text x="43" y="117.1">RESET</text>
<text x="43" y="119.7">3.3V</text>
<text x="43" y="129.8">VIN</text>
<text x="43" y="142.6">A0</text>
<text x="43" y="145.1">A1</text>
<text x="43" y="147.7">A2</text>
<text x="43" y="150.2">A3</text>
<text x="43" y="152.7">A4</text>
<text x="43" y="155.3">A5</text>
</g>
</svg>
